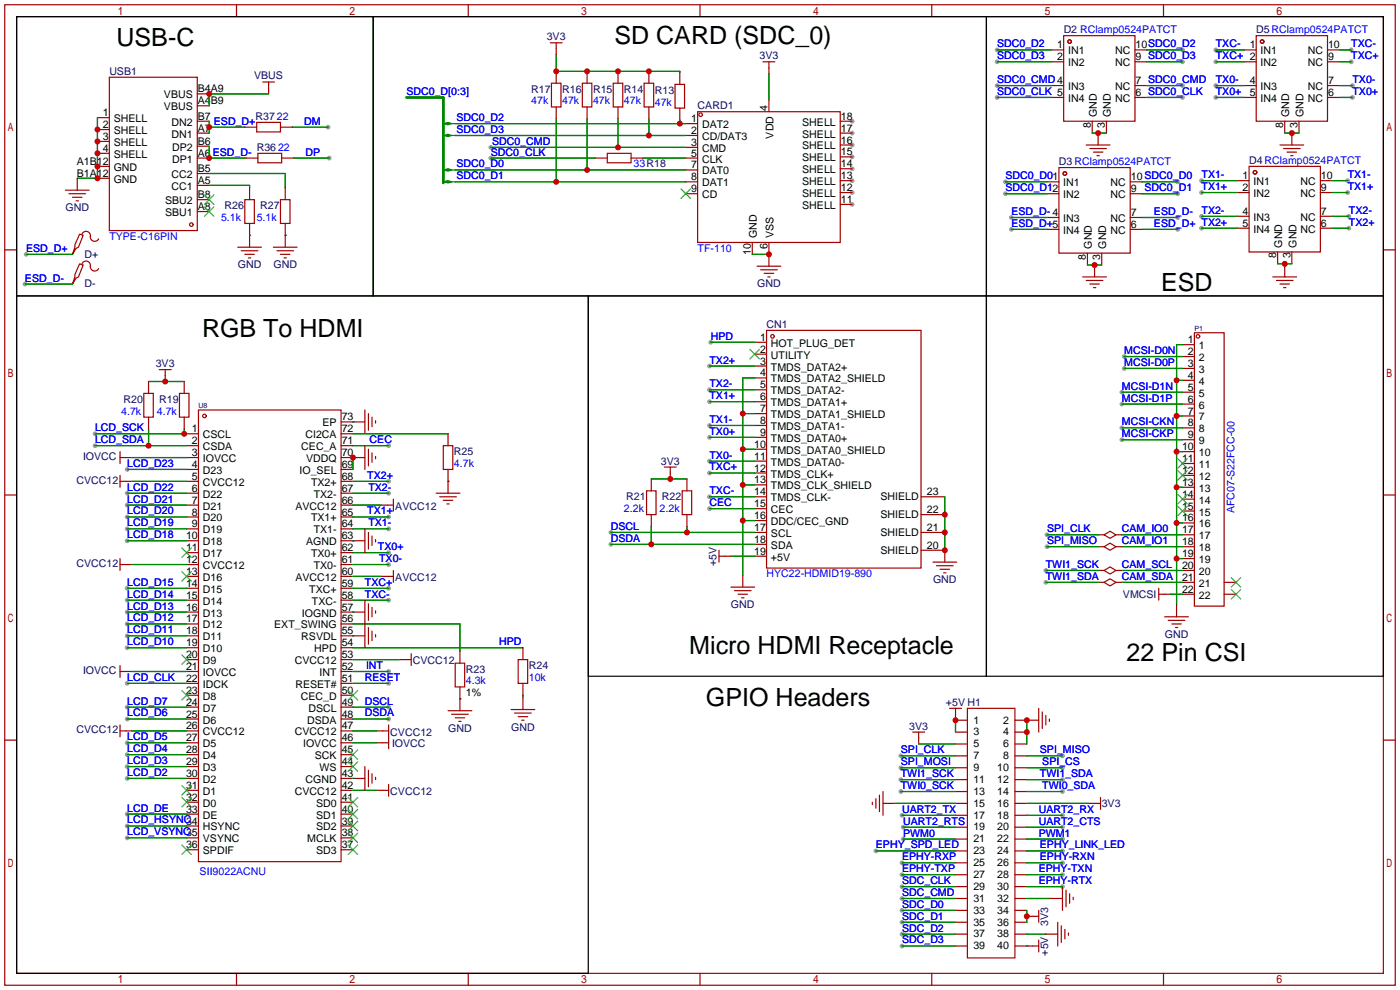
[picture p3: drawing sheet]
<svg xmlns="http://www.w3.org/2000/svg" width="299mm" height="212mm" viewBox="0 0 299 212" stroke-linecap="round" stroke-linejoin="round" font-family="sans-serif">
<g fill="#999">
<circle cx="182.1" cy="43.7" r=".51"/>
<circle cx="182.1" cy="41.1" r=".51"/>
<circle cx="182.1" cy="38.6" r=".51"/>
<circle cx="182.1" cy="36.1" r=".51"/>
<circle cx="182.1" cy="33.5" r=".51"/>
<circle cx="182.1" cy="31" r=".51"/>
<circle cx="182.1" cy="28.4" r=".51"/>
<circle cx="182.1" cy="25.9" r=".51"/>
<circle cx="104.9" cy="31.5" r=".51"/>
<circle cx="104.9" cy="33.8" r=".51"/>
<circle cx="27.2" cy="166.4" r=".51"/>
<circle cx="27.2" cy="163.8" r=".51"/>
<circle cx="27.2" cy="161.3" r=".51"/>
<circle cx="27.2" cy="158.8" r=".51"/>
<circle cx="27.2" cy="151.1" r=".51"/>
<circle cx="27.2" cy="153.7" r=".51"/>
<circle cx="27.2" cy="133.4" r=".51"/>
<circle cx="27.2" cy="135.9" r=".51"/>
<circle cx="27.2" cy="138.4" r=".51"/>
<circle cx="27.2" cy="125.7" r=".51"/>
<circle cx="27.2" cy="128.3" r=".51"/>
<circle cx="27.2" cy="130.8" r=".51"/>
<circle cx="27.2" cy="110.5" r=".51"/>
<circle cx="27.2" cy="113" r=".51"/>
<circle cx="27.2" cy="115.6" r=".51"/>
<circle cx="27.2" cy="108" r=".51"/>
<circle cx="27.2" cy="105.4" r=".51"/>
<circle cx="27.2" cy="100.3" r=".51"/>
<circle cx="27.2" cy="176.5" r=".51"/>
<circle cx="27.2" cy="179.1" r=".51"/>
<circle cx="27.2" cy="174" r=".51"/>
<circle cx="27.2" cy="146.1" r=".51"/>
<circle cx="20.3" cy="92.7" r=".51"/>
<circle cx="20.3" cy="95.3" r=".51"/>
<circle cx="83.1" cy="153.7" r=".51"/>
<circle cx="83.1" cy="151.1" r=".51"/>
<circle cx="130.6" cy="116.3" r=".51"/>
<circle cx="130.6" cy="113.8" r=".51"/>
<circle cx="83.1" cy="128.3" r=".51"/>
<circle cx="83.1" cy="125.7" r=".51"/>
<circle cx="83.1" cy="118.1" r=".51"/>
<circle cx="83.1" cy="120.7" r=".51"/>
<circle cx="83.1" cy="110.5" r=".51"/>
<circle cx="83.1" cy="113" r=".51"/>
<circle cx="83.1" cy="102.9" r=".51"/>
<circle cx="83.1" cy="105.4" r=".51"/>
<circle cx="151.6" cy="106.2" r=".51"/>
<circle cx="151.6" cy="101.1" r=".51"/>
<circle cx="151.6" cy="98.6" r=".51"/>
<circle cx="151.6" cy="93.5" r=".51"/>
<circle cx="151.6" cy="90.9" r=".51"/>
<circle cx="151.6" cy="85.9" r=".51"/>
<circle cx="151.6" cy="83.3" r=".51"/>
<circle cx="151.6" cy="78.2" r=".51"/>
<circle cx="151.9" cy="73.2" r=".51"/>
<circle cx="151.6" cy="108.7" r=".51"/>
<circle cx="83.1" cy="95.3" r=".51"/>
<circle cx="83.1" cy="146.1" r=".51"/>
<circle cx="256.8" cy="48.8" r=".51"/>
<circle cx="256.8" cy="46.2" r=".51"/>
<circle cx="256.8" cy="41.1" r=".51"/>
<circle cx="256.8" cy="38.6" r=".51"/>
<circle cx="214.9" cy="38.9" r=".51"/>
<circle cx="214.9" cy="41.4" r=".51"/>
<circle cx="213.1" cy="10.7" r=".51"/>
<circle cx="213.1" cy="13.2" r=".51"/>
<circle cx="213.1" cy="18.3" r=".51"/>
<circle cx="213.1" cy="20.8" r=".51"/>
<circle cx="83.1" cy="143.5" r=".51"/>
<circle cx="240.3" cy="76.2" r=".51"/>
<circle cx="240.3" cy="78.7" r=".51"/>
<circle cx="239.8" cy="83.8" r=".51"/>
<circle cx="239.8" cy="86.4" r=".51"/>
<circle cx="239.8" cy="91.4" r=".51"/>
<circle cx="239.8" cy="94" r=".51"/>
<circle cx="252.7" cy="20.8" r=".51"/>
<circle cx="252.7" cy="18.3" r=".51"/>
<circle cx="252.7" cy="13.2" r=".51"/>
<circle cx="252.7" cy="10.7" r=".51"/>
<circle cx="288.3" cy="48.8" r=".51"/>
<circle cx="288.3" cy="46.2" r=".51"/>
<circle cx="288" cy="41.1" r=".51"/>
<circle cx="288" cy="38.6" r=".51"/>
<circle cx="251.7" cy="41.4" r=".51"/>
<circle cx="251.7" cy="38.9" r=".51"/>
<circle cx="70.1" cy="27.2" r=".51"/>
<circle cx="70.4" cy="33.8" r=".51"/>
<circle cx="251.7" cy="46.5" r=".51"/>
<circle cx="251.7" cy="49" r=".51"/>
<circle cx="216.2" cy="46.5" r=".51"/>
<circle cx="216.2" cy="49" r=".51"/>
<circle cx="288.8" cy="10.7" r=".51"/>
<circle cx="288.8" cy="13.2" r=".51"/>
<circle cx="259.8" cy="10.7" r=".51"/>
<circle cx="259.8" cy="13.2" r=".51"/>
<circle cx="259.8" cy="18.3" r=".51"/>
<circle cx="259.8" cy="20.8" r=".51"/>
<circle cx="289.1" cy="20.8" r=".51"/>
<circle cx="289.1" cy="18.3" r=".51"/>
<circle cx="192.8" cy="202.2" r=".51"/>
<circle cx="192.8" cy="199.6" r=".51"/>
<circle cx="192.8" cy="197.1" r=".51"/>
<circle cx="192.8" cy="194.6" r=".51"/>
<circle cx="192.8" cy="192" r=".51"/>
<circle cx="192.8" cy="189.5" r=".51"/>
<circle cx="192.8" cy="186.9" r=".51"/>
<circle cx="192.8" cy="184.4" r=".51"/>
<circle cx="187.2" cy="181.9" r=".51"/>
<circle cx="227.1" cy="186.9" r=".51"/>
<circle cx="227.1" cy="181.9" r=".51"/>
<circle cx="227.1" cy="184.4" r=".51"/>
<circle cx="192.5" cy="161.5" r=".51"/>
<circle cx="227.1" cy="161.5" r=".51"/>
<circle cx="192.5" cy="164.1" r=".51"/>
<circle cx="227.1" cy="164.1" r=".51"/>
<circle cx="192.5" cy="166.6" r=".51"/>
<circle cx="227.1" cy="166.6" r=".51"/>
<circle cx="192.5" cy="169.2" r=".51"/>
<circle cx="227.1" cy="169.2" r=".51"/>
<circle cx="227.1" cy="189.5" r=".51"/>
<circle cx="227.1" cy="179.3" r=".51"/>
<circle cx="193" cy="179.3" r=".51"/>
<circle cx="227.1" cy="176.8" r=".51"/>
<circle cx="193" cy="176.8" r=".51"/>
<circle cx="192.8" cy="174.2" r=".51"/>
<circle cx="227.1" cy="174.2" r=".51"/>
<circle cx="5.3" cy="60.7" r=".51"/>
<circle cx="5.6" cy="54.4" r=".51"/>
<circle cx="223.5" cy="124.5" r=".51"/>
<circle cx="223.5" cy="121.9" r=".51"/>
<circle cx="223.8" cy="116.8" r=".51"/>
<circle cx="223.8" cy="114.3" r=".51"/>
</g>
<g fill="none" stroke="#a10000" stroke-width=".25">
<path d="M1 1h297.2v209.6h-297.2zM3.6 3.6h292.1v204.4h-292.1zM23.4 16.5h18.8v32.8h-18.8zM50.5 1v2.6M56.1 17.5h2.6M57.4 17.5v2.6M100.1 1v2.6M117.6 9.1h2.5M117.9 17.8h2v5.1h-2zM118.9 9.1v2.6M118.9 15.2v2.6M124.5 17.8h2v5.1h-2z"/>
<path d="M125.5 15.2v2.6M131.1 17.8h2v5.1h-2zM132.1 15.2v2.6M137.7 17.8h2v5.1h-2zM138.7 15.2v2.6M144.3 18h2v5.1h-2zM145.3 15.5v2.5M149.6 1v2.6M163.1 13.2h2.5M164.3 13.2v2.5M199.1 1v2.6M224.8 13.2h2.5"/>
<path d="M224.8 10.7h2.5M224.8 18.3h2.5M227.3 7.6h15.3v18.3h-15.3zM242.6 13.2h2.5M242.6 10.7h2.5M242.6 18.3h2.5M248.7 1v2.6M265.9 13.2h2.6M265.9 10.7h2.6M265.9 18.3h2.6M268.5 7.6h15.2v18.3h-15.2zM283.7 13.2h2.6"/>
<path d="M283.7 10.7h2.6M283.7 18.3h2.6M16.5 38.1v2.5M20.8 35.6h2.6M20.8 38.1h2.6M20.8 25.1h2.6M20.8 27.7h2.6M20.8 30.2h2.6M20.8 32.8h2.6M42.2 33.8h2.5M42.2 28.4h2.5M42.2 25.9h2.5"/>
<path d="M42.2 22.6h2.5M42.2 39.6h2.5M42.2 37.1h2.5M42.2 31.2h2.5M42.2 20.1h2.5M52.3 27.2h2.6M52.6 33.8h2.5M54.9 26.2h5v2h-5zM55.1 32.8h5.1v2h-5.1zM59.9 27.2h2.6M60.2 33.8h2.5M118.9 22.9v2.5"/>
<path d="M125.5 22.9v2.5M127.3 33.8h2.5M129.8 32.8h5.1v2h-5.1zM132.1 22.9v2.5M134.9 33.8h2.5M138.7 22.9v2.5M145.3 23.1v2.6M146.6 26.4h2.5M146.6 29h2.5M146.6 31.5h2.5M146.6 33.8h2.5M146.6 36.3h2.5"/>
<path d="M146.6 38.9h2.5M149.1 23.9h30.5v27.9h-30.5zM164.3 21.3v2.6M179.6 38.6h2.5M179.6 36.1h2.5M179.6 33.5h2.5M179.6 31h2.5M179.6 28.4h2.5M179.6 25.9h2.5M223.8 38.9h2.5M224.8 20.8h2.5M226.3 35.8h15.3v18.3h-15.3z"/>
<path d="M232.2 31h5M232.9 31.8h3.6M233.4 25.9v2.5M233.7 32.5h2M234.4 33.3h.5M234.7 28.4v2.6M236.5 25.9v2.5M241.6 38.9h2.5M242.6 20.8h2.5M264.4 38.6h2.6M265.9 20.8h2.6M267 35.6h15.2v18.2h-15.2z"/>
<path d="M273.6 31h5M274.3 31.8h3.6M274.6 25.9v2.5M275.1 32.5h2M275.8 33.3h.6M276.1 28.4v2.6M277.6 25.9v2.5M282.2 38.6h2.5M283.7 20.8h2.6M1 53.4h2.6M14 40.6h5M14.7 41.4h3.6"/>
<path d="M15.5 42.2h2M15.5 54.1v.3M16.3 42.9h.5M17 50l.8 .3-1 2.5-.5 .3-.8 1.3 .5-1.6v-.5zM17 56.4l.8 .2-1 2.6-.5 .2-.8 1.3 .5-1.5v-.5zM17.5 50a.93 .93 0 0 1 1.1-.5 .93 .93 0 0 1 .7 1 .94 .94 0 0 0 .7 1 .94 .94 0 0 0 1.1-.4M17.5 56.4a.93 .93 0 0 1 1.1-.6 .93 .93 0 0 1 .7 1.1 .94 .94 0 0 0 .7 1 .94 .94 0 0 0 1.1-.5M42.2 45.2h2.5M42.2 42.7h2.5M50.8 52.8h5.1M51.6 53.6h3.5M52.3 42.7h2.1v5.1h-2.1z"/>
<path d="M52.3 54.4h2.1M53.1 55.1h.5M53.3 40.1v2.6M53.3 47.8v5M58.4 52.8h5.1M59.2 53.6h3.5M59.9 42.7h2.1v5.1h-2.1zM59.9 54.4h2.1M60.7 55.1h.5M61 40.1v2.6M61 47.8v5M146.6 41.4h2.5"/>
<path d="M160.8 51.8v2.6M161.8 56.9h5.1M162.6 57.7h3.5M163.3 58.4h2.1M164.1 59.2h.5M164.3 51.8v5.1M179.6 43.7h2.5M179.6 41.1h2.5M223.8 41.4h2.5M223.8 46.5h2.5M223.8 49h2.5M231.4 59.2h5.1"/>
<path d="M232.2 59.9h3.5M232.4 54.1v2.5M233.9 56.6v2.6M235.5 54.1v2.5M241.6 41.4h2.5M241.6 46.5h2.5M241.6 49h2.5M264.4 41.1h2.6M264.4 46.2h2.6M264.4 48.8h2.6M272 59.2h5.1M272.8 59.9h3.6"/>
<path d="M273 53.8v2.6M274.6 56.6v2.6M276.1 53.8v2.6M282.2 41.1h2.5M282.2 46.2h2.5M282.2 48.8h2.5M295.7 53.4h2.5M15.5 60.5v.2M34 79h2.6M35.3 79v2.5M161.3 78.2h2.5M161.3 75.7h2.5"/>
<path d="M161.3 73.2h2.5M163.8 70.6h33v50.8h-33zM232.9 60.7h2M233.7 61.5h.5M252.7 73.7h2.6M252.7 76.2h2.6M252.7 78.7h2.6M255.3 71.1h6.3v58.4h-6.3zM273.6 60.7h2M274.3 61.5h.5M25.7 97.8h2.5M25.7 96.5v2.6"/>
<path d="M30.7 84.1h2.1v5.1h-2.1zM31.7 81.5v2.6M31.7 89.2v2.5M38.4 84.1h2v5.1h-2zM39.4 81.5v2.6M39.4 89.2v2.5M39.9 92.7h2.5M39.9 95.2h2.5M39.9 97.8h2.5M42.4 87.6h30.5v96.6h-30.5zM72.9 92.7h2.5M72.9 95.2h2.5"/>
<path d="M72.9 97.8h5.1M72.9 90.2h5.1M78 87.6v5.1M78 95.2v5.1M78.7 88.4v3.5M78.7 96v3.6M79.5 89.2v2M79.5 96.8v2M80.3 89.9v.5M80.3 97.5v.5M94.7 95.2h2.1v5.1h-2.1zM95.8 92.7v2.5"/>
<path d="M142 99.8h2.5M143.3 99.8v2.6M161.3 98.6h2.5M161.3 96h2.5M161.3 93.5h2.5M161.3 90.9h2.5M161.3 88.4h2.5M161.3 85.9h2.5M161.3 83.3h2.5M161.3 80.8h2.5M252.7 81.3h2.6M252.7 83.8h2.6"/>
<path d="M252.7 86.4h2.6M252.7 88.9h2.6M252.7 91.4h2.6M252.7 94h2.6M252.7 96.5h2.6M252.7 99.1h2.6M1 105.8h2.6M25.7 102.9h2.5M25.7 101.6v2.5M25.7 119.4v2.5M39.9 100.3h2.5M39.9 102.9h2.5"/>
<path d="M39.9 105.4h2.5M39.9 107.9h2.5M39.9 110.5h2.5M39.9 113h2.5M39.9 115.6h2.5M39.9 118.1h2.5M72.9 100.3h2.5M72.9 102.9h2.5M72.9 105.4h2.5M72.9 107.9h2.5M72.9 110.5h2.5M72.9 113h2.5"/>
<path d="M72.9 115.6h5.1M72.9 118.1h2.5M78 113v5.1M78.7 113.8v3.5M79.5 114.6v2M80.3 115.3v.5M81.5 107.9h2.6M84.1 106.7v2.5M93.2 105.4h5.1M94 106.2h3.5M94.7 106.9h2.1M95.5 107.7h.5"/>
<path d="M95.8 100.3v5.1M138.2 104.9h2v5.1h-2zM139.2 102.4v2.5M139.2 110v2.5M145.8 104.9h2v5.1h-2zM146.8 102.4v2.5M146.8 110v2.5M153.7 118.9h2.5M153.7 117.6v2.5M161.3 106.2h2.5M161.3 113.8h2.5M161.3 118.9h2.5"/>
<path d="M161.3 116.3h2.5M161.3 111.3h2.5M161.3 108.7h2.5M161.3 103.6h2.5M161.3 101.1h2.5M196.8 106.2h5.1M196.8 110h5.1M196.8 113.8h5.1M196.8 117.6h5.1v2.5M234.7 114.3h1.3M234.7 116.8h1.3M236 116.8l1.2-.7 1.3 .7-1.3 .8z"/>
<path d="M236 114.3l1.2-.8 1.3 .8-1.3 .8zM238.5 114.3h1.3M238.5 116.8h1.3M252.7 101.6h2.6M252.7 104.1h2.6M252.7 106.7h2.6M252.7 109.2h2.6M252.7 111.8h2.6M252.7 114.3h2.6M252.7 116.8h2.6M252.7 119.4h2.6M295.7 105.8h2.5"/>
<path d="M25.7 120.6h2.5M39.9 120.6h2.5M39.9 123.2h2.5M39.9 125.7h2.5M39.9 128.3h2.5M39.9 130.8h2.5M39.9 133.4h2.5M39.9 135.9h2.5M39.9 138.4h2.5M72.9 120.6h2.5M72.9 123.2h2.5M72.9 125.7h2.5"/>
<path d="M72.9 128.3h2.5M72.9 130.8h5.1M72.9 133.4h2.5M72.9 135.9h5.1M72.9 138.4h2.5M78 128.3v10.1M78.7 129v3.6M78.7 134.1v3.6M79.5 129.8v2M79.5 134.9v2M80.3 130.6v.5M80.3 135.6v.5"/>
<path d="M81.5 123.2h2.6M84.1 121.9v2.6M87.9 139.7v2.5M98.3 139.2v2.5M111.8 138.4v2.6M156.2 125.5h5.1M157 126.2h3.5M157.7 127h2.1M158.5 127.8h.5M158.7 122.9v2.6M199.4 120.1h5.1M200.2 120.9h3.5"/>
<path d="M200.9 121.7h2M201.7 122.4h.5M234.7 121.9h1.3M234.7 124.5h1.3M236 124.5l1.2-.8 1.3 .8-1.3 .7zM236 121.9l1.2-.7 1.3 .7-1.3 .8zM238.5 121.9h1.3M238.5 124.5h1.3M247.6 127h2.6M247.6 125.7v2.6M248.9 131.8h5.1M249.7 132.6h3.5"/>
<path d="M250.4 133.4h2.1M251.2 134.1h.5M251.5 129.3v2.5M252.7 127h2.6M252.7 121.9h2.6M252.7 124.5h2.6M261.6 127h2.6M261.6 124.5h2.6M1 158.2h2.6M25.7 143.5h2.5M25.7 156.2h2.5M25.7 142.2v2.6"/>
<path d="M25.7 154.9v2.6M39.9 141h2.5M39.9 143.5h2.5M39.9 146.1h2.5M39.9 148.6h2.5M39.9 151.1h2.5M39.9 153.7h2.5M39.9 156.2h2.5M39.9 158.8h2.5M72.9 141h2.5M72.9 143.5h2.5M72.9 146.1h2.5"/>
<path d="M72.9 148.6h2.5M72.9 151.1h2.5M72.9 153.7h2.5M72.9 156.2h2.5M72.9 158.8h2.5M80.5 156.2h2.6M80.5 158.8h2.6M83.1 154.9v5.1M85.3 141h2.6M95.8 151.9h5M96.5 152.7h3.6M97.3 141.7h2v5.1h-2z"/>
<path d="M97.3 153.4h2M98 154.2h.6M98.3 146.8v5.1M109.2 151.6h5.1M110 152.4h3.5M110.7 141h2.1v5h-2.1zM110.7 153.2h2.1M111.5 153.9h.5M111.8 146.1v2.5M111.8 149.1v2.5M195.1 156.5h2.5M196.3 156.5v2.5"/>
<path d="M202.9 151.4h2.6M204.2 151.4v2.5h2.6M204.2 156.5h2.6M204.2 159h2.6M206.8 151.4h10.1v53.3h-10.1zM216.9 153.9h5.1M216.9 156.5h2.6M216.9 159h2.6M222 151.4v5.1M222.8 152.1v3.6M223.5 152.9v2M224.3 153.7v.5"/>
<path d="M295.7 158.2h2.5M39.9 161.3h2.5M39.9 163.8h2.5M39.9 166.4h2.5M39.9 168.9h2.5M39.9 171.5h2.5M39.9 174h2.5M39.9 176.5h2.5M39.9 179.1h2.5M72.9 161.3h2.5M72.9 163.8h2.5M72.9 166.4h5.1"/>
<path d="M72.9 168.9h2.5M72.9 171.5h2.5M72.9 174h2.5M72.9 176.5h2.5M72.9 179.1h2.5M78 163.8v5.1M78.7 164.6v3.5M79.5 165.4v2M80.3 166.1v.5M80.5 168.9h2.6M83.1 167.6v2.6M186.4 171.5v.5"/>
<path d="M187.2 170.7v2M188 169.9v3.6M188.7 171.7h2.6M188.7 169.2v5M204.2 161.5h2.6M204.2 164.1h2.6M204.2 166.6h2.6M204.2 169.2h2.6M204.2 171.7h2.6M204.2 174.2h2.6M204.2 176.8h2.6M204.2 179.3h2.6"/>
<path d="M216.9 161.5h2.6M216.9 164.1h2.6M216.9 166.6h2.6M216.9 169.2h2.6M216.9 171.7h2.6M216.9 174.2h2.6M216.9 176.8h2.6M216.9 179.3h2.6M232.7 171.7h2.5M235.2 170.4v2.6M39.9 181.6h2.5M72.9 181.6h2.5"/>
<path d="M204.2 181.9h2.6M204.2 184.4h2.6M204.2 186.9h2.6M204.2 189.5h2.6M204.2 192h2.6M204.2 194.6h2.6M204.2 197.1h2.6M204.2 199.6h2.6M216.9 181.9h2.6M216.9 184.4h2.6M216.9 186.9h2.6M216.9 189.5h2.6"/>
<path d="M216.9 192h2.6M216.9 194.6h2.6M216.9 197.1h2.6M216.9 199.6h2.6M219.5 195.8h2.5M222 194.6v2.5M223.5 199.6h2.6M224.5 192h2.6M226.1 197.1v5.1M226.8 197.9v3.5M227.1 189.5v5.1M227.6 198.6v2.1"/>
<path d="M227.8 190.2v3.6M228.3 199.4v.5M228.6 191v2M229.4 191.8v.5M50.5 208v2.6M100.1 208v2.6M149.6 208v2.6M199.1 208v2.6M204.2 202.2h2.6M216.9 202.2h5.1M222 200.9v2.6M248.7 208v2.6"/>
<circle cx="228.6" cy="8.9" r=".38"/>
<circle cx="269.7" cy="8.9" r=".38"/>
<circle cx="149.7" cy="24.5" r=".38"/>
<circle cx="227.6" cy="37.1" r=".38"/>
<circle cx="268.2" cy="36.8" r=".38"/>
<circle cx="40.9" cy="48" r=".38"/>
<circle cx="165.1" cy="71.9" r=".38"/>
<circle cx="256" cy="71.9" r=".38"/>
<circle cx="43.7" cy="88.9" r=".38"/>
</g>
<g fill="none" stroke="#3c3" stroke-width=".25">
<path d="M43.7 44.2l2 2M43.7 41.7l2 2M45.7 44.2l-2 2M45.7 41.7l-2 2M145.5 40.4l2.1 2M147.6 40.4l-2.1 2M160.3 74.7l2 2M162.3 74.7l-2 2M251.7 98l2 2.1M253.7 98l-2 2.1M38.9 117.1l2 2M40.9 117.1l-2 2"/>
<path d="M251.7 100.6l2 2M251.7 105.7l2 2M251.7 108.2l2 2M253.7 100.6l-2 2M253.7 105.7l-2 2M253.7 108.2l-2 2M38.9 122.2l2 2M38.9 140l2 2M40.9 122.2l-2 2M40.9 140l-2 2M263.1 126l2.1 2M263.1 123.4l2.1 2.1"/>
<path d="M265.2 126l-2.1 2M265.2 123.4l-2.1 2.1M38.9 147.6l2 2M40.9 147.6l-2 2M74.4 147.6l2.1 2M76.5 147.6l-2.1 2M38.9 167.9l2 2M38.9 170.4l2 2.1M40.9 167.9l-2 2M40.9 170.4l-2 2.1M74.4 178.1l2.1 2M74.4 175.5l2.1 2"/>
<path d="M74.4 173l2.1 2M74.4 170.4l2.1 2.1M74.4 162.8l2.1 2M74.4 160.3l2.1 2M76.5 178.1l-2.1 2M76.5 175.5l-2.1 2M76.5 173l-2.1 2M76.5 170.4l-2.1 2.1M76.5 162.8l-2.1 2M76.5 160.3l-2.1 2M38.9 180.6l2 2M40.9 180.6l-2 2"/>
<path d="M74.4 180.6l2.1 2M76.5 180.6l-2.1 2"/>
</g>
<g fill="none" stroke="#008700" stroke-width=".25">
<path d="M118.9 11.7v3.5h26.4v.3M164.3 15.7v5.6M213.1 10.7h11.7M213.1 13.2h11.7M213.1 18.3h11.7M245.1 10.7h7.6M245.1 13.2h7.6M245.1 18.3h7.6M259.8 10.7h6.1M259.8 13.2h6.1M259.8 18.3h6.1M286.3 10.7h2.5"/>
<path d="M286.3 13.2h2.5M286.3 18.3h2.8M20.8 25.1v13h-4.3M44.7 31.2v2.6h7.9M44.7 25.9v2.5M44.7 27.2h7.6M44.7 39.6h8.6v.5M44.7 37.1h16.3v3M57.4 20.1h-12.7v2.5M62.5 27.2h7.6M62.7 33.8h7.7M96.5 38.9h50.1"/>
<path d="M96.5 26.4h50.1M96.5 29h50.1M96.5 36.3h50.1M104.9 31.5h41.7M104.9 33.8h22.4M118.9 25.4v13.5M125.5 25.4v10.9M132.1 25.4v6.1M137.4 33.8h9.2M138.7 25.4v3.6M145.3 25.7v.7M213.1 20.8h11.7"/>
<path d="M214.9 38.9h8.9M233.4 28.4h3.1M244.1 38.9h7.6M245.1 20.8h7.6M256.8 38.6h7.6M259.8 20.8h6.1M274.6 28.4h3M284.7 38.6h3.3M286.3 20.8h2.8M5.6 54.4h9.9M53.3 50.3h.1M61 50.3h.1"/>
<path d="M160.8 54.4h3.5M214.9 41.4h8.9M216.2 46.5h7.6M216.2 49h7.6M232.4 56.6h3.1M244.1 41.4h7.6M244.1 46.5h7.6M244.1 49h7.6M256.8 48.8h7.6M256.8 46.2h7.6M256.8 41.1h7.6M273 56.4h3.1"/>
<path d="M274.6 56.4v.2M284.7 48.8h3.6M284.7 46.2h3.6M284.7 41.1h3.3M5.3 60.7h10.2M151.6 78.2h9.7M151.9 73.2h9.4M240.3 76.2h12.4M240.3 78.7h12.4M252.7 73.7h-1.2v55.6M20.3 92.7h19.6M20.3 95.2h19.6"/>
<path d="M28.2 97.8h11.7M31.7 91.7v3.5M31.7 81.5h7.7M39.4 91.7v1M75.4 90.2h.1M75.4 92.7h20.4M75.4 95.2h7.7M75.4 97.8v2.5M151.6 98.6h9.7M151.6 93.5h9.7M151.6 90.9h9.7M151.6 85.9h9.7"/>
<path d="M151.6 83.3h9.7M158.7 88.4h2.6M158.7 96h2.6M161.3 80.8h-2.6v42.1M239.8 83.8h12.9M239.8 86.4h12.9M239.8 91.4h12.9M239.8 94h12.9M251.5 81.3h1.2M251.5 88.9h1.2M251.5 96.5h1.2M27.2 110.5h12.7"/>
<path d="M27.2 113h12.7M27.2 115.6h12.7M27.2 107.9h12.7M27.2 105.4h12.7M27.2 100.3h12.7M28.2 102.9h11.7M75.4 115.6h.1M75.4 110.5h7.7M75.4 113h7.7M75.4 107.9h6.1M75.4 105.4h7.7M75.4 102.9h7.7"/>
<path d="M75.4 118.1h7.7M95.8 102.9h.1M130.6 116.3h30.7M130.6 113.8h30.7M139.2 112.5v3.8M139.2 102.4h7.6M146.8 112.5v1.3M151.6 106.2h9.7M151.6 101.1h9.7M151.6 108.7h9.7M156.2 118.9h5.1M158.7 103.6h2.6"/>
<path d="M158.7 111.3h2.6M201.9 106.2v11.4M223.8 114.3h10.9M223.8 116.8h10.9M239.8 114.3h12.9M239.8 116.8h12.9M251.5 104.1h1.2M251.5 119.4h1.2M251.5 111.8h1.2M27.2 133.4h12.7M27.2 135.9h12.7M27.2 138.4h12.7"/>
<path d="M27.2 125.7h12.7M27.2 128.3h12.7M27.2 130.8h12.7M28.2 120.6h11.7M75.4 130.8h.1M75.4 135.9h.1M75.4 133.4h22.9v5.8M75.4 138.4h36.4M75.4 125.7h7.7M75.4 128.3h7.7M75.4 120.6h7.7M75.4 123.2h6.1"/>
<path d="M223.5 124.5h11.2M223.5 121.9h11.2M239.8 124.5h12.9M239.8 121.9h12.9M250.2 127h2.5M27.2 158.8h12.7M27.2 151.1h12.7M27.2 153.7h12.7M27.2 146.1h12.7M28.2 143.5h11.7M28.2 156.2h11.7M75.4 158.8h5.1"/>
<path d="M75.4 151.1h7.7M75.4 153.7h7.7M75.4 146.1h7.7M75.4 143.5h7.7M75.4 156.2h5.1M75.4 141h9.9M98.3 149.4h.1M111.8 148.6v.5M196.3 159h7.9M204.2 153.9v2.6M219.5 153.9v5.1M27.2 166.4h12.7"/>
<path d="M27.2 163.8h12.7M27.2 161.3h12.7M27.2 176.5h12.7M27.2 179.1h12.7M27.2 174h12.7M75.4 166.4h.1M75.4 168.9h5.1M191.3 171.7h12.9M192.5 161.5h11.7M192.5 164.1h11.7M192.5 166.6h11.7M192.5 169.2h11.7"/>
<path d="M192.8 174.2h11.4M193 179.3h11.2M193 176.8h11.2M219.5 161.5h7.6M219.5 164.1h7.6M219.5 166.6h7.6M219.5 169.2h7.6M219.5 179.3h7.6M219.5 176.8h7.6M219.5 174.2h7.6M219.5 171.7h13.2M187.2 181.9h17"/>
<path d="M192.8 199.6h11.4M192.8 197.1h11.4M192.8 194.6h11.4M192.8 192h11.4M192.8 189.5h11.4M192.8 186.9h11.4M192.8 184.4h11.4M219.5 199.6h4M219.5 192h5M219.5 189.5h7.6M219.5 186.9h7.6M219.5 184.4h7.6"/>
<path d="M219.5 181.9h7.6M219.5 194.6v2.5M192.8 202.2h11.4M219.5 202.2h.1"/>
</g>
<path d="M86.9 20.8h7.8v18.3" fill="none" stroke="#008700" stroke-width=".51"/>
<g fill="#008700" stroke="#008700" stroke-width=".25">
<path d="M94.7 38.9l1.1-.3 .7 .3-.7 .2z"/>
<path d="M94.7 36.3l1.1-.2 .7 .2-.7 .3z"/>
<path d="M94.7 29l1.1-.3 .7 .3-.7 .2z"/>
<path d="M94.7 26.4l1.1-.2 .7 .2-.7 .3z"/>
</g>
<path d="M3.6 3.6h76.2v59.6h-76.2zM79.8 3.6h131v59.6h-131zM210.8 3.6h84.9v59.6h-84.9zM3.6 63.2h122.1v144.8h-122.1zM125.7 63.2h85.1v81.3h-85.1zM210.8 63.2h84.9v81.3h-84.9z" fill="none" stroke="#000" stroke-width=".25"/>
<g fill="#c00">
<circle cx="118.9" cy="38.9" r=".63"/>
<circle cx="132.1" cy="31.5" r=".63"/>
<circle cx="145.3" cy="26.4" r=".63"/>
<circle cx="138.7" cy="29" r=".63"/>
<circle cx="125.5" cy="36.3" r=".63"/>
<circle cx="164.3" cy="54.4" r=".63"/>
<circle cx="138.7" cy="15.2" r=".63"/>
<circle cx="132.1" cy="15.2" r=".63"/>
<circle cx="125.5" cy="15.2" r=".63"/>
<circle cx="118.9" cy="15.2" r=".63"/>
<circle cx="39.4" cy="92.7" r=".63"/>
<circle cx="31.8" cy="95.2" r=".63"/>
<circle cx="35.3" cy="81.5" r=".63"/>
<circle cx="139.2" cy="116.3" r=".63"/>
<circle cx="146.8" cy="113.8" r=".63"/>
<circle cx="143.3" cy="102.4" r=".63"/>
<circle cx="75.4" cy="97.8" r=".63"/>
<circle cx="158.8" cy="88.4" r=".63"/>
<circle cx="158.8" cy="96" r=".63"/>
<circle cx="158.8" cy="103.6" r=".63"/>
<circle cx="158.8" cy="111.3" r=".63"/>
<circle cx="201.9" cy="110" r=".63"/>
<circle cx="201.9" cy="113.8" r=".63"/>
<circle cx="201.9" cy="117.6" r=".63"/>
<circle cx="274.6" cy="56.4" r=".63"/>
<circle cx="234.7" cy="28.4" r=".63"/>
<circle cx="233.9" cy="56.6" r=".63"/>
<circle cx="20.8" cy="27.7" r=".63"/>
<circle cx="20.8" cy="30.2" r=".63"/>
<circle cx="20.8" cy="32.8" r=".63"/>
<circle cx="20.8" cy="35.6" r=".63"/>
<circle cx="20.8" cy="38.1" r=".63"/>
<circle cx="44.7" cy="20.1" r=".63"/>
<circle cx="44.7" cy="27.2" r=".63"/>
<circle cx="44.7" cy="33.8" r=".63"/>
<circle cx="251.5" cy="81.3" r=".63"/>
<circle cx="251.5" cy="88.9" r=".63"/>
<circle cx="251.5" cy="96.5" r=".63"/>
<circle cx="251.5" cy="104.1" r=".63"/>
<circle cx="251.5" cy="111.8" r=".63"/>
<circle cx="251.5" cy="119.4" r=".63"/>
<circle cx="276.1" cy="28.4" r=".63"/>
<circle cx="219.5" cy="195.8" r=".63"/>
<circle cx="219.5" cy="156.5" r=".63"/>
<circle cx="219.5" cy="153.9" r=".63"/>
<circle cx="204.2" cy="153.9" r=".63"/>
</g>
<g font-size="5.4">
<text x="24.9" y="9.9">USB-C</text>
<text x="131.3" y="9.4">SD CARD (SDC_0)</text>
<text x="248.2" y="62.2">ESD</text>
<text x="43.2" y="72.1">RGB To HDMI</text>
<text x="147.3" y="139.7">Micro HDMI Receptacle</text>
<text x="240.8" y="141.2">22 Pin CSI</text>
<text x="150.9" y="150.9">GPIO Headers</text>
</g>
<g font-size="2.3" fill="#000080">
<text x="116.9" y="8.6">3V3</text>
<text x="227.3" y="7.1">D2 RClamp0524PATCT</text>
<text x="268.5" y="7.1">D5 RClamp0524PATCT</text>
<text x="23.4" y="16">USB1</text>
<text x="54.3" y="17">VBUS</text>
<text x="162.3" y="12.7">3V3</text>
<text x="113.5" y="19.8">R17</text>
<text x="120.1" y="19.8">R16</text>
<text x="126.7" y="19.8">R15</text>
<text x="133.3" y="19.8">R14</text>
<text x="140" y="20">R13</text>
<text x="149.1" y="23.3">CARD1</text>
<text x="54.6" y="25.6">R37</text>
<text x="54.9" y="32.2">R36</text>
<text x="226.3" y="35.3">D3 RClamp0524PATCT</text>
<text x="267" y="35">D4 RClamp0524PATCT</text>
<text x="14" y="45.2">GND</text>
<text x="48" y="44.7">R26</text>
<text x="55.6" y="44.7">R27</text>
<text x="18" y="55.1">D+</text>
<text x="50.8" y="57.4">GND</text>
<text x="58.4" y="57.4">GND</text>
<text x="18" y="61.4">D-</text>
<text x="161.8" y="61.4">GND</text>
<text x="163.8" y="70.1">CN1</text>
<text x="33.3" y="78.5">3V3</text>
<text x="26.4" y="86.1">R20</text>
<text x="34" y="86.1">R19</text>
<text x="17.7" y="98.3">IOVCC</text>
<text x="97" y="97.2">R25</text>
<text x="141.2" y="99.3">3V3</text>
<text x="16.4" y="103.3">CVCC12</text>
<text x="133.9" y="106.9">R21</text>
<text x="141.5" y="106.9">R22</text>
<text x="84.5" y="108.9">AVCC12</text>
<text x="16.4" y="121.1">CVCC12</text>
<text x="84.5" y="124.2">AVCC12</text>
<text x="153.1" y="120.9" transform="rotate(-90 153.1 120.9)">+5V</text>
<text x="199.4" y="124.7">GND</text>
<text x="156.2" y="130">GND</text>
<text x="240" y="127.7">VMCSI</text>
<text x="248.9" y="136.4">GND</text>
<text x="17.7" y="144">IOVCC</text>
<text x="88.2" y="142">CVCC12</text>
<text x="99.6" y="143.7">R23</text>
<text x="113" y="143">R24</text>
<text x="194.3" y="155.9">3V3</text>
<text x="202.2" y="150.8">+5V H1</text>
<text x="16.4" y="156.7">CVCC12</text>
<text x="83.4" y="157.2">CVCC12</text>
<text x="83.8" y="159.7">IOVCC</text>
<text x="95.8" y="156.4">GND</text>
<text x="109.2" y="156.2">GND</text>
<text x="83.4" y="169.9">CVCC12</text>
<text x="235.5" y="172.4">3V3</text>
<text x="224" y="197.9" transform="rotate(-90 224 197.9)">3V3</text>
<text x="224" y="204.2" transform="rotate(-90 224 204.2)">+5V</text>
</g>
<g font-size="2.3" fill="#00f">
<text x="213.1" y="10.1">SDC0_D2</text>
<text x="259.8" y="10.1">TXC-</text>
<text x="288.8" y="10.1">TXC-</text>
<text x="213.1" y="12.7">SDC0_D3</text>
<text x="213.1" y="17.7">SDC0_CMD4</text>
<text x="259.8" y="12.7">TXC+ 2</text>
<text x="259.8" y="17.7">TX0-</text>
<text x="288.8" y="12.7">TXC+</text>
<text x="289.1" y="17.7">TX0-</text>
<text x="86.9" y="20.3">SDC0_D[0:3]</text>
<text x="113.5" y="22.3">47k</text>
<text x="120.1" y="22.3">47k</text>
<text x="126.7" y="22.3">47k</text>
<text x="133.3" y="22.3">47k</text>
<text x="140" y="22.6">47k</text>
<text x="213.1" y="20.3">SDC0_CLK 5</text>
<text x="259.8" y="20.3">TX0+</text>
<text x="289.1" y="20.3">TX0+</text>
<text x="45.7" y="26.6">ESD_D+</text>
<text x="59.2" y="25.6">22</text>
<text x="65" y="26.6">DM</text>
<text x="97.5" y="25.9">SDC0_D2</text>
<text x="97.5" y="28.4">SDC0_D3</text>
<text x="45.5" y="33.2">ESD_D-</text>
<text x="59.4" y="32.2">22</text>
<text x="65.3" y="33.2">DP</text>
<text x="97.5" y="35.8">SDC0_D0</text>
<text x="104.9" y="33.2">SDC0_CLK</text>
<text x="105.2" y="31">SDC0_CMD</text>
<text x="135.4" y="35.8">33R18</text>
<text x="97.5" y="38.3">SDC0_D1</text>
<text x="214.9" y="38.3">SDC0_D01</text>
<text x="214.9" y="40.9">SDC0_D12</text>
<text x="244.6" y="40.9">SDC0_D1</text>
<text x="256.8" y="40.6">TX1+</text>
<text x="256.8" y="38.1">TX1-</text>
<text x="288" y="40.6">TX1+</text>
<text x="288" y="38.1">TX1-</text>
<text x="47.2" y="47.2">5.1k</text>
<text x="54.9" y="47.2">5.1k</text>
<text x="216.2" y="45.9">ESD_D- 4</text>
<text x="246.6" y="45.9">ESD_D-</text>
<text x="256.8" y="45.7">TX2-</text>
<text x="288.3" y="45.7">TX2-</text>
<text x="5.6" y="53.8">ESD_D+</text>
<text x="23.4" y="51.3">TYPE-C16PIN</text>
<text x="149.1" y="53.8">TF-110</text>
<text x="216.2" y="48.5">ESD_D+5</text>
<text x="246.6" y="48.5">ESD_D+ TX2+</text>
<text x="288.3" y="48.2">TX2+</text>
<text x="5.3" y="60.2">ESD_D-</text>
<text x="151.6" y="77.7">TX2+</text>
<text x="151.9" y="72.6">HPD</text>
<text x="240.3" y="75.7">MCSI-D0N</text>
<text x="151.6" y="82.8">TX2-</text>
<text x="239.8" y="83.3">MCSI-D1N</text>
<text x="240.3" y="78.2">MCSI-D0P</text>
<text x="25.9" y="88.6">4.7k</text>
<text x="33.5" y="88.6">4.7k</text>
<text x="151.6" y="85.3">TX1+</text>
<text x="239.8" y="85.8">MCSI-D1P</text>
<text x="20.3" y="92.2">LCD_SCK</text>
<text x="20.3" y="94.7">LCD_SDA</text>
<text x="79" y="94.7">CEC</text>
<text x="151.6" y="92.9">TX0+</text>
<text x="151.6" y="90.4">TX1-</text>
<text x="239.8" y="90.9">MCSI-CKN</text>
<text x="239.8" y="93.4">MCSI-CKP</text>
<text x="27.2" y="99.8">LCD_D23</text>
<text x="97" y="99.8">4.7k</text>
<text x="151.6" y="100.5">TXC+</text>
<text x="151.6" y="98">TX0-</text>
<text x="27.2" y="107.4">LCD_D21</text>
<text x="27.2" y="104.9">LCD_D22</text>
<text x="78.5" y="102.3">TX2+</text>
<text x="78.7" y="104.9">TX2-</text>
<text x="151.6" y="105.6">TXC-</text>
<text x="27.2" y="109.9">LCD_D20</text>
<text x="27.2" y="112.5">LCD_D19</text>
<text x="78.5" y="109.9">TX1+</text>
<text x="78.7" y="112.5">TX1-</text>
<text x="130.6" y="113.2">DSCL</text>
<text x="133.3" y="109.4">2.2k</text>
<text x="141" y="109.4">2.2k</text>
<text x="151.6" y="108.2">CEC</text>
<text x="223.8" y="113.8">SPI_CLK</text>
<text x="239.8" y="113.8">CAM_IO0</text>
<text x="263.9" y="109.7" transform="rotate(-90 263.9 109.7)">AFC07-S22FCC-00</text>
<text x="27.2" y="115">LCD_D18</text>
<text x="80.8" y="117.6">TX0+</text>
<text x="130.6" y="115.8">DSDA</text>
<text x="223.8" y="116.3">SPI_MISO</text>
<text x="239.8" y="116.3">CAM_IO1</text>
<text x="27.2" y="125.2">LCD_D15</text>
<text x="78" y="125.2">TXC+</text>
<text x="81" y="120.1">TX0-</text>
<text x="163.8" y="123.4">HYC22-HDMID19-890</text>
<text x="223.5" y="123.9">TWI1_SDA</text>
<text x="223.5" y="121.4">TWI1_SCK</text>
<text x="239.8" y="123.9">CAM_SDA</text>
<text x="239.8" y="121.4">CAM_SCL</text>
<text x="27.2" y="127.7">LCD_D14</text>
<text x="27.2" y="130.3">LCD_D13</text>
<text x="78" y="127.7">TXC-</text>
<text x="27.2" y="132.8">LCD_D12</text>
<text x="27.2" y="135.3">LCD_D11</text>
<text x="27.2" y="137.9">LCD_D10</text>
<text x="106.7" y="137.9">HPD</text>
<text x="78.2" y="143">INT</text>
<text x="27.2" y="145.5">LCD_CLK</text>
<text x="78" y="145.5">RESET</text>
<text x="99.6" y="146.3">4.3k</text>
<text x="113" y="145.5">10k</text>
<text x="27.2" y="150.6">LCD_D7</text>
<text x="27.2" y="153.1">LCD_D6</text>
<text x="78" y="153.1">DSDA</text>
<text x="78" y="150.6">DSCL</text>
<text x="27.2" y="160.7">LCD_D4</text>
<text x="27.2" y="158.2">LCD_D5</text>
<text x="192.5" y="161">SPI_CLK</text>
<text x="222.2" y="161">SPI_MISO</text>
<text x="27.2" y="165.8">LCD_D2</text>
<text x="27.2" y="163.3">LCD_D3</text>
<text x="192.5" y="163.5">SPI_MOSI</text>
<text x="192.5" y="166.1">TWI1_SCK</text>
<text x="222.2" y="166.1">TWI1_SDA</text>
<text x="222.8" y="163.5">SPI_CS</text>
<text x="27.2" y="173.4">LCD_DE</text>
<text x="192.5" y="168.6">TWI0_SCK</text>
<text x="192.8" y="173.7">UART2_TX</text>
<text x="222" y="173.7">UART2_RX</text>
<text x="222.8" y="168.6">TWI0_SDA</text>
<text x="27.2" y="176">LCD_HSYNC</text>
<text x="27.2" y="178.5">LCD_VSYNC35</text>
<text x="193" y="178.8">PWM0</text>
<text x="193" y="176.2">UART2_RTS</text>
<text x="222" y="178.8">PWM1</text>
<text x="222" y="176.2">UART2_CTS</text>
<text x="187.2" y="181.3">EPHY_SPD_LED</text>
<text x="192.8" y="183.9">EPHY-RXP</text>
<text x="222.2" y="181.3">EPHY_LINK_LED</text>
<text x="222.2" y="183.9">EPHY-RXN</text>
<text x="42.7" y="186.9">SII9022ACNU</text>
<text x="192.8" y="191.5">SDC_CMD</text>
<text x="192.8" y="188.9">SDC_CLK</text>
<text x="192.8" y="186.4">EPHY-TXP</text>
<text x="222" y="186.4">EPHY-TXN</text>
<text x="222" y="188.9">EPHY-RTX</text>
<text x="192.8" y="196.6">SDC_D1</text>
<text x="192.8" y="194">SDC_D0</text>
<text x="192.8" y="201.6">SDC_D3</text>
<text x="192.8" y="199.1">SDC_D2</text>
</g>
<g font-size="2.3">
<text x="225.9" y="10.4">1</text>
<text x="228.3" y="11.6">IN1</text>
<text x="238.4" y="11.6">NC</text>
<text x="242.7" y="10.4">10SDC0_D2</text>
<text x="267.1" y="10.4">1</text>
<text x="269.4" y="11.6">IN1</text>
<text x="279.5" y="11.6">NC</text>
<text x="283.8" y="10.4">10</text>
<text x="225.9" y="12.9">2</text>
<text x="228.3" y="14.2">IN2</text>
<text x="238.4" y="14.2">NC</text>
<text x="242.7" y="18">7 SDC0_CMD</text>
<text x="242.7" y="12.9">9 SDC0_D3</text>
<text x="267.1" y="18">4</text>
<text x="269.4" y="14.2">IN2</text>
<text x="279.5" y="14.2">NC</text>
<text x="283.8" y="18">7</text>
<text x="283.8" y="12.9">9</text>
<text x="35" y="23.6">VBUS</text>
<text x="35" y="21">VBUS</text>
<text x="42.3" y="22.3">A4B9</text>
<text x="42.3" y="19.8">B4A9</text>
<text x="164" y="23.7" transform="rotate(-90 164 23.7)">4</text>
<text x="228.3" y="19.2">IN3</text>
<text x="228.3" y="21.8">IN4</text>
<text x="238.4" y="21.8">NC</text>
<text x="238.4" y="19.2">NC</text>
<text x="242.7" y="20.5">6 SDC0_CLK</text>
<text x="267.1" y="20.5">5</text>
<text x="269.4" y="19.2">IN3</text>
<text x="269.4" y="21.8">IN4</text>
<text x="279.5" y="21.8">NC</text>
<text x="279.5" y="19.2">NC</text>
<text x="283.8" y="20.5">6</text>
<text x="22" y="24.8">1</text>
<text x="22" y="27.4">2</text>
<text x="22" y="29.9">3</text>
<text x="24.3" y="26.1">SHELL</text>
<text x="24.3" y="28.6">SHELL</text>
<text x="36.7" y="29.4">DN1</text>
<text x="36.7" y="26.9">DN2</text>
<text x="42.3" y="28.1">A7</text>
<text x="42.3" y="25.6">B7</text>
<text x="147.7" y="26.1">1</text>
<text x="147.7" y="28.6">2</text>
<text x="150" y="27.4">DAT2</text>
<text x="150" y="29.9">CD/DAT3</text>
<text x="165.3" y="29.6" transform="rotate(-90 165.3 29.6)">VDD</text>
<text x="171.5" y="29.4">SHELL</text>
<text x="171.5" y="26.9">SHELL</text>
<text x="179.7" y="28.1">17</text>
<text x="179.7" y="25.6">18</text>
<text x="233.1" y="27.3" transform="rotate(-90 233.1 27.3)">8</text>
<text x="234.4" y="25" transform="rotate(-90 234.4 25)">GND</text>
<text x="236.2" y="27.3" transform="rotate(-90 236.2 27.3)">3</text>
<text x="237.4" y="25" transform="rotate(-90 237.4 25)">GND</text>
<text x="274.3" y="27.3" transform="rotate(-90 274.3 27.3)">8</text>
<text x="275.5" y="25" transform="rotate(-90 275.5 25)">GND</text>
<text x="277.3" y="27.3" transform="rotate(-90 277.3 27.3)">3</text>
<text x="278.6" y="25" transform="rotate(-90 278.6 25)">GND</text>
<text x="16.4" y="35.2">A1B12</text>
<text x="22" y="32.5">4</text>
<text x="24.3" y="31.2">SHELL</text>
<text x="24.3" y="33.7">SHELL</text>
<text x="36.8" y="34.7">DP1</text>
<text x="36.8" y="32.2">DP2</text>
<text x="42.3" y="33.5">A6</text>
<text x="42.3" y="30.9">B6</text>
<text x="147.7" y="31.2">3</text>
<text x="147.7" y="33.5">5</text>
<text x="150" y="32.5">CMD</text>
<text x="150" y="34.7">CLK</text>
<text x="171.5" y="34.5">SHELL</text>
<text x="171.5" y="31.9">SHELL</text>
<text x="179.7" y="35.8">14</text>
<text x="179.7" y="33.2">15</text>
<text x="179.7" y="30.7">16</text>
<text x="16.4" y="37.8">B1A12</text>
<text x="24.3" y="36.5">GND</text>
<text x="24.3" y="39.1">GND</text>
<text x="36.7" y="40.6">CC1</text>
<text x="36.7" y="38">CC2</text>
<text x="42.3" y="39.3">A5</text>
<text x="42.3" y="36.8">B5</text>
<text x="147.7" y="36">7</text>
<text x="147.7" y="38.6">8</text>
<text x="147.7" y="41.1">9</text>
<text x="150" y="37.3">DAT0</text>
<text x="150" y="39.8">DAT1</text>
<text x="171.5" y="39.6">SHELL</text>
<text x="171.5" y="37">SHELL</text>
<text x="179.7" y="40.8">12</text>
<text x="179.7" y="38.3">13</text>
<text x="227.3" y="39.8">IN1</text>
<text x="237.3" y="39.8">NC</text>
<text x="241.7" y="41.1">9</text>
<text x="241.7" y="38.6">10 SDC0_D0</text>
<text x="265.6" y="38.3">1</text>
<text x="265.6" y="40.8">2</text>
<text x="267.9" y="39.6">IN1</text>
<text x="278" y="39.6">NC</text>
<text x="282.3" y="40.8">9</text>
<text x="282.3" y="38.3">10</text>
<text x="35.3" y="46.2">SBU1</text>
<text x="35.3" y="43.6">SBU2</text>
<text x="42.3" y="44.9">A8</text>
<text x="42.3" y="42.4">B8</text>
<text x="150" y="42.4">CD</text>
<text x="171.5" y="44.6">SHELL</text>
<text x="171.5" y="42.1">SHELL</text>
<text x="179.7" y="43.4">11</text>
<text x="227.3" y="42.4">IN2</text>
<text x="227.3" y="47.4">IN3</text>
<text x="237.3" y="47.4">NC</text>
<text x="237.3" y="42.4">NC</text>
<text x="241.7" y="46.2">7</text>
<text x="265.6" y="45.9">4</text>
<text x="267.9" y="42.1">IN2</text>
<text x="267.9" y="47.2">IN3</text>
<text x="278" y="47.2">NC</text>
<text x="278" y="42.1">NC</text>
<text x="282.3" y="45.9">7</text>
<text x="161.7" y="50.9" transform="rotate(-90 161.7 50.9)">GND</text>
<text x="164" y="53.2" transform="rotate(-90 164 53.2)">6</text>
<text x="165.3" y="50.9" transform="rotate(-90 165.3 50.9)">VSS</text>
<text x="227.3" y="50">IN4</text>
<text x="233.4" y="53.2" transform="rotate(-90 233.4 53.2)">GND</text>
<text x="236.4" y="53.2" transform="rotate(-90 236.4 53.2)">GND</text>
<text x="237.3" y="50">NC</text>
<text x="241.7" y="48.7">6</text>
<text x="265.6" y="48.5">5</text>
<text x="267.9" y="49.7">IN4</text>
<text x="274" y="52.9" transform="rotate(-90 274 52.9)">GND</text>
<text x="277.1" y="52.9" transform="rotate(-90 277.1 52.9)">GND</text>
<text x="278" y="49.7">NC</text>
<text x="282.3" y="48.5">6</text>
<text x="160.5" y="54.5" transform="rotate(-90 160.5 54.5)">10</text>
<text x="232.1" y="55.5" transform="rotate(-90 232.1 55.5)">8</text>
<text x="235.1" y="55.5" transform="rotate(-90 235.1 55.5)">3</text>
<text x="272.7" y="55.2" transform="rotate(-90 272.7 55.2)">8</text>
<text x="275.8" y="55.2" transform="rotate(-90 275.8 55.2)">3</text>
<text x="162.4" y="77.9">3</text>
<text x="162.4" y="75.4">2</text>
<text x="162.4" y="72.8">1</text>
<text x="164.8" y="76.7">UTILITY</text>
<text x="164.8" y="74.1">HOT_PLUG_DET</text>
<text x="253.9" y="73.3">1</text>
<text x="253.9" y="75.9">2</text>
<text x="256.2" y="74.6">1</text>
<text x="256.2" y="77.2">2</text>
<text x="162.4" y="83">5</text>
<text x="162.4" y="80.5">4</text>
<text x="164.8" y="81.7">TMDS_DATA2_SHIELD</text>
<text x="164.8" y="79.2">TMDS_DATA2+</text>
<text x="253.9" y="78.4">3</text>
<text x="253.9" y="81">4</text>
<text x="253.9" y="83.5">5</text>
<text x="256.2" y="79.7">3</text>
<text x="256.2" y="82.2">4</text>
<text x="73" y="89.9">73</text>
<text x="162.4" y="88.1">7</text>
<text x="162.4" y="85.5">6</text>
<text x="164.8" y="89.4">TMDS_DATA1_SHIELD</text>
<text x="164.8" y="86.8">TMDS_DATA1+</text>
<text x="164.8" y="84.3">TMDS_DATA2-</text>
<text x="253.9" y="86">6</text>
<text x="253.9" y="88.6">7</text>
<text x="256.2" y="84.8">5</text>
<text x="256.2" y="87.3">6</text>
<text x="256.2" y="89.9">7</text>
<text x="41" y="92.4">1</text>
<text x="41" y="94.9">2</text>
<text x="43.4" y="93.7">CSCL</text>
<text x="65.3" y="93.7">CI2CA</text>
<text x="68.9" y="91.1">EP</text>
<text x="73" y="94.9">71</text>
<text x="73" y="92.4">72</text>
<text x="161.2" y="95.7">10</text>
<text x="162.4" y="93.2">9</text>
<text x="162.4" y="90.6">8</text>
<text x="164.8" y="94.4">TMDS_DATA0+</text>
<text x="164.8" y="91.9">TMDS_DATA1-</text>
<text x="253.9" y="91.1">8</text>
<text x="253.9" y="93.7">9</text>
<text x="256.2" y="92.4">8</text>
<text x="256.2" y="94.9">9</text>
<text x="41" y="97.5">3</text>
<text x="41" y="100">4</text>
<text x="43.4" y="96.2">CSDA</text>
<text x="43.4" y="98.7">IOVCC</text>
<text x="43.4" y="101.3">D23</text>
<text x="64" y="101.3">IO_SEL</text>
<text x="64.4" y="96.2">CEC_A</text>
<text x="65.4" y="98.7">VDDQ</text>
<text x="73" y="100">69</text>
<text x="73" y="97.5">70</text>
<text x="161.2" y="100.8">12</text>
<text x="161.2" y="98.2">11</text>
<text x="164.8" y="99.5">TMDS_DATA0-</text>
<text x="164.8" y="97">TMDS_DATA0_SHIELD</text>
<text x="252.6" y="96.2">10</text>
<text x="252.6" y="98.7">11</text>
<text x="252.6" y="101.3">12</text>
<text x="256.2" y="97.5">10</text>
<text x="256.2" y="100">11</text>
<text x="41" y="102.6">5</text>
<text x="41" y="105.1">6</text>
<text x="41" y="107.6">7</text>
<text x="43.4" y="103.8">CVCC12</text>
<text x="43.4" y="106.4">D22</text>
<text x="66.5" y="103.8">TX2+</text>
<text x="67" y="106.4">TX2-</text>
<text x="73" y="107.6">66</text>
<text x="73" y="105.1">67</text>
<text x="73" y="102.6">68</text>
<text x="161.2" y="105.9">14</text>
<text x="161.2" y="103.3">13</text>
<text x="164.8" y="107.1">TMDS_CLK-</text>
<text x="164.8" y="104.6">TMDS_CLK_SHIELD</text>
<text x="164.8" y="102.1">TMDS_CLK+</text>
<text x="188.2" y="106.9">SHIELD</text>
<text x="198.1" y="105.9">23</text>
<text x="252.6" y="103.8">13</text>
<text x="252.6" y="106.4">14</text>
<text x="256.2" y="102.6">12</text>
<text x="256.2" y="105.1">13</text>
<text x="256.2" y="107.6">14</text>
<text x="41" y="110.2">8</text>
<text x="41" y="112.7">9</text>
<text x="43.4" y="108.9">D21</text>
<text x="43.4" y="111.4">D20</text>
<text x="43.4" y="114">D19</text>
<text x="63.1" y="108.9">AVCC12</text>
<text x="66.5" y="111.4">TX1+</text>
<text x="67" y="114">TX1-</text>
<text x="73" y="112.7">64</text>
<text x="73" y="110.2">65</text>
<text x="161.2" y="113.5">17</text>
<text x="161.2" y="110.9">16</text>
<text x="161.2" y="108.4">15</text>
<text x="164.8" y="112.2">DDC/CEC_GND</text>
<text x="164.8" y="109.7">CEC</text>
<text x="188.2" y="110.7">SHIELD</text>
<text x="198.1" y="109.7">22</text>
<text x="198.1" y="113.5">21</text>
<text x="252.6" y="108.9">15</text>
<text x="252.6" y="111.4">16</text>
<text x="252.6" y="114">17</text>
<text x="256.2" y="110.2">15</text>
<text x="256.2" y="112.7">16</text>
<text x="39.8" y="115.3">10</text>
<text x="39.8" y="117.8">11</text>
<text x="43.4" y="116.5">D18</text>
<text x="43.4" y="119.1">D17</text>
<text x="65.4" y="116.5">AGND</text>
<text x="66.5" y="119.1">TX0+</text>
<text x="73" y="117.8">62</text>
<text x="73" y="115.3">63</text>
<text x="161.2" y="118.6">19</text>
<text x="161.2" y="116">18</text>
<text x="164.8" y="119.8">+5V</text>
<text x="164.8" y="117.3">SDA</text>
<text x="164.8" y="114.8">SCL</text>
<text x="188.2" y="114.5">SHIELD</text>
<text x="188.2" y="118.3">SHIELD</text>
<text x="198.1" y="117.3">20</text>
<text x="252.6" y="116.5">18</text>
<text x="252.6" y="119.1">19</text>
<text x="256.2" y="115.3">17</text>
<text x="256.2" y="117.8">18</text>
<text x="39.8" y="120.3">12</text>
<text x="39.8" y="122.9">13</text>
<text x="39.8" y="125.4">14</text>
<text x="43.4" y="121.6">CVCC12</text>
<text x="43.4" y="124.1">D16</text>
<text x="63.1" y="124.1">AVCC12</text>
<text x="67" y="121.6">TX0-</text>
<text x="73" y="125.4">59</text>
<text x="73" y="122.9">60</text>
<text x="73" y="120.3">61</text>
<text x="252.6" y="121.6">20</text>
<text x="252.6" y="124.1">21</text>
<text x="256.2" y="120.3">19</text>
<text x="256.2" y="122.9">20</text>
<text x="256.2" y="125.4">21</text>
<text x="39.8" y="128">15</text>
<text x="39.8" y="130.5">16</text>
<text x="43.4" y="126.7">D15</text>
<text x="43.4" y="129.2">D14</text>
<text x="43.4" y="131.8">D13</text>
<text x="64.5" y="131.8">IOGND</text>
<text x="66.1" y="126.7">TXC+</text>
<text x="66.7" y="129.2">TXC-</text>
<text x="73" y="130.5">57</text>
<text x="73" y="128">58</text>
<text x="252.6" y="126.7">22</text>
<text x="256.2" y="128">22</text>
<text x="39.8" y="133">17</text>
<text x="39.8" y="135.6">18</text>
<text x="43.4" y="134.3">D12</text>
<text x="43.4" y="136.8">D11</text>
<text x="58.6" y="134.3">EXT_SWING</text>
<text x="64.4" y="136.8">RSVDL</text>
<text x="73" y="135.6">55</text>
<text x="73" y="133">56</text>
<text x="39.8" y="138.1">19</text>
<text x="39.8" y="140.7">20</text>
<text x="39.8" y="143.2">21</text>
<text x="43.4" y="139.4">D10</text>
<text x="43.4" y="141.9">D9</text>
<text x="63" y="141.9">CVCC12</text>
<text x="67.2" y="139.4">HPD</text>
<text x="73" y="143.2">52</text>
<text x="73" y="140.7">53</text>
<text x="73" y="138.1">54</text>
<text x="39.8" y="145.7">22</text>
<text x="39.8" y="148.3">23</text>
<text x="43.4" y="144.5">IOVCC</text>
<text x="43.4" y="147">IDCK</text>
<text x="43.4" y="149.5">D8</text>
<text x="63.1" y="147">RESET#</text>
<text x="64.3" y="149.5">CEC_D</text>
<text x="68.3" y="144.5">INT</text>
<text x="73" y="148.3">50</text>
<text x="73" y="145.7">51</text>
<text x="99.6" y="148.8">1%</text>
<text x="39.8" y="150.8">24</text>
<text x="39.8" y="153.4">25</text>
<text x="39.8" y="155.9">26</text>
<text x="43.4" y="152.1">D7</text>
<text x="43.4" y="154.6">D6</text>
<text x="65.7" y="154.6">DSDA</text>
<text x="65.9" y="152.1">DSCL</text>
<text x="73" y="155.9">47</text>
<text x="73" y="153.4">48</text>
<text x="73" y="150.8">49</text>
<text x="208" y="154.6">1</text>
<text x="214.4" y="154.6">2</text>
<text x="39.8" y="158.4">27</text>
<text x="39.8" y="161">28</text>
<text x="43.4" y="157.2">CVCC12</text>
<text x="43.4" y="159.7">D5</text>
<text x="63" y="157.2">CVCC12</text>
<text x="64.8" y="159.7">IOVCC</text>
<text x="73" y="161">45</text>
<text x="73" y="158.4">46</text>
<text x="208" y="157.2">3</text>
<text x="208" y="159.7">5</text>
<text x="214.4" y="157.2">4</text>
<text x="214.4" y="159.7">6</text>
<text x="39.8" y="163.5">29</text>
<text x="39.8" y="166.1">30</text>
<text x="43.4" y="162.2">D4</text>
<text x="43.4" y="164.8">D3</text>
<text x="43.4" y="167.3">D2</text>
<text x="65.3" y="167.3">CGND</text>
<text x="67.3" y="162.2">SCK</text>
<text x="68.3" y="164.8">WS</text>
<text x="73" y="166.1">43</text>
<text x="73" y="163.5">44</text>
<text x="208" y="162.2">7</text>
<text x="208" y="164.8">9</text>
<text x="208" y="167.3">11</text>
<text x="213.1" y="164.8">10</text>
<text x="213.1" y="167.3">12</text>
<text x="214.4" y="162.2">8</text>
<text x="39.8" y="168.6">31</text>
<text x="39.8" y="171.1">32</text>
<text x="39.8" y="173.7">33</text>
<text x="43.4" y="169.9">D1</text>
<text x="43.4" y="172.4">D0</text>
<text x="63" y="169.9">CVCC12</text>
<text x="67.5" y="172.4">SD0</text>
<text x="73" y="173.7">40</text>
<text x="73" y="171.1">41</text>
<text x="73" y="168.6">42</text>
<text x="208" y="169.9">13</text>
<text x="208" y="172.4">15</text>
<text x="213.1" y="169.9">14</text>
<text x="213.1" y="172.4">16</text>
<text x="39.8" y="176.2">34</text>
<text x="43.4" y="174.9">DE</text>
<text x="43.4" y="177.5">HSYNC</text>
<text x="67.5" y="177.5">SD2</text>
<text x="67.5" y="174.9">SD1</text>
<text x="73" y="178.8">38</text>
<text x="73" y="176.2">39</text>
<text x="208" y="174.9">17</text>
<text x="208" y="177.5">19</text>
<text x="213.1" y="174.9">18</text>
<text x="213.1" y="177.5">20</text>
<text x="39.8" y="181.3">36</text>
<text x="43.4" y="180">VSYNC</text>
<text x="43.4" y="182.6">SPDIF</text>
<text x="65.7" y="180">MCLK</text>
<text x="67.5" y="182.6">SD3</text>
<text x="73" y="181.3">37</text>
<text x="208" y="180">21</text>
<text x="208" y="182.6">23</text>
<text x="208" y="185.1">25</text>
<text x="213.1" y="180">22</text>
<text x="213.1" y="182.6">24</text>
<text x="213.1" y="185.1">26</text>
<text x="208" y="187.6">27</text>
<text x="208" y="190.2">29</text>
<text x="213.1" y="187.6">28</text>
<text x="213.1" y="190.2">30</text>
<text x="208" y="192.7">31</text>
<text x="208" y="195.3">33</text>
<text x="208" y="197.8">35</text>
<text x="213.1" y="192.7">32</text>
<text x="213.1" y="195.3">34</text>
<text x="213.1" y="197.8">36</text>
<text x="208" y="200.3">37</text>
<text x="208" y="202.9">39</text>
<text x="213.1" y="200.3">38</text>
<text x="213.1" y="202.9">40</text>
</g>
<g font-size="1.5" fill="#000080">
<text x="255.3" y="70.8">P1</text>
<text x="42.4" y="87.3">U8</text>
</g>
</svg>
